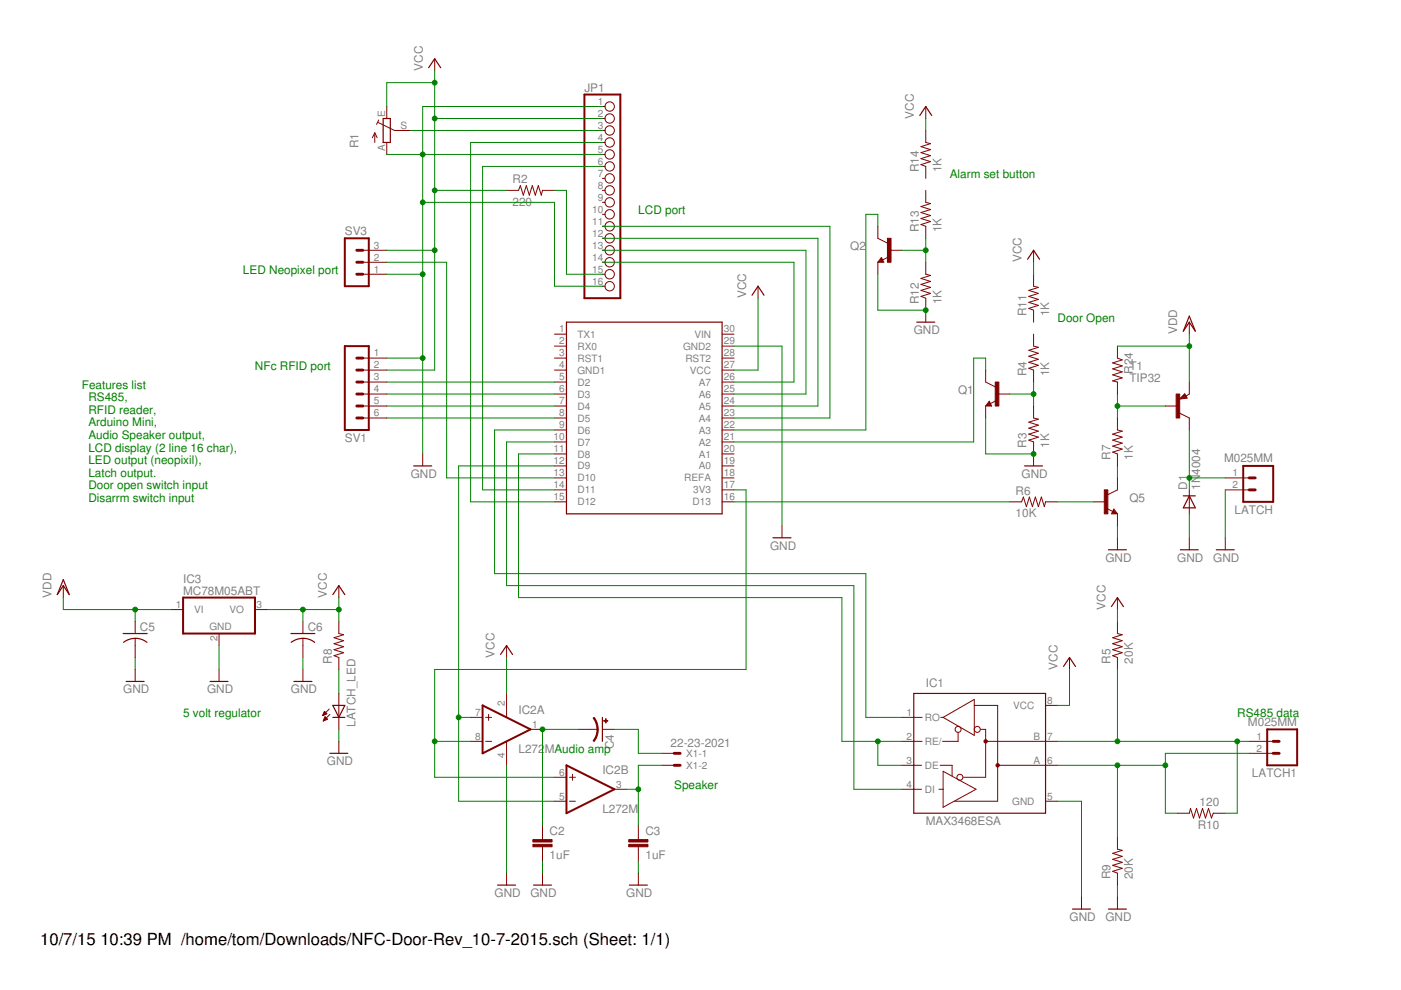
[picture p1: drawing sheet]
<svg xmlns="http://www.w3.org/2000/svg" width="297mm" height="210mm" viewBox="0 0 297 210" stroke-linecap="round" stroke-linejoin="round" font-family="sans-serif">
<g fill="none" stroke="#800000" stroke-width=".25">
<path d="M90.9 14.4l1.3-2 1.2 2M81.2 25.1h1.6v5.1h-1.6zM195 24.5l1.3-1.9 1.2 1.9M186.9 55.1l-.1 .3h.3l-.2-.6-.5 .7h.7M217.9 55l1.2-1.9 1.3 1.9M120.1 68.3h33v40.6h-33zM159.4 62.6l1.3-1.9 1.3 1.9M194.4 68.3h3.8M252.2 67l1.2 3.2-1.2-1.9-1.3 1.9zM87.7 98.8h3.8M209.7 85.6l-.1 .2h.4l-.3-.5-.5 .7h.8M217.2 98.8h3.8"/>
<path d="M251.1 84.2h-.3l.3-.3 .3 .4-1 .1 .7-.7 .4 .6M163.9 114h3.8M235 116.6h3.8M236.2 108.4l.1 .3h-.4l.3-.5 .5 .6h-.8M250.3 116.6h3.8M250.9 105.1h2.5M252.2 105.1l1.2 2.6h-2.5zM257.9 116.6h3.8M13.4 122.9l1.3 3.2-1.3-1.9-1.3 1.9zM26.1 134.3h5.1M26.2 136.2a4 4 0 0 1 5 0M61.7 134.3h5.1"/>
<path d="M61.7 136.2a4.1 4.1 0 0 1 5 0M70.6 126.1l1.2-1.9 1.3 1.9M106.1 138.8l1.3-1.9 1.3 1.9M235.6 128.6l1.3-1.9 1.3 1.9M26.8 144.5h3.8M44.5 144.5h3.8M62.3 144.5h3.8M69.9 159.7h3.8M70.6 149.6h2.5l-1.3 2.5zM70.6 152.1h2.5M127.7 152.1v5.1M193.7 147h28v25.4h-28z"/>
<path d="M225.5 141.3l1.3-1.9 1.2 1.9M105.5 187.7h3.8M113.1 187.7h3.8M133.4 187.7h3.8M227.4 192.7h3.8M235 192.7h3.8"/>
</g>
<g fill="none" stroke="#800000" stroke-width=".21">
<path d="M92.2 12.4v2.6M79.5 28.2v2M79.5 28.2l-.5 1M79.5 28.2l.5 1M80.1 25.9l3.6 1.8h3.4M80.3 25.4l-.5 1M82 22.6v2.5M82 30.2v2.5M127.7 22.6h.6M127.7 25.1h.6M127.7 27.7h.6M127.7 30.2h.6"/>
<path d="M127.7 32.7h.6M127.7 35.3h.6M127.7 37.8h.6M196.3 22.6v2.5M196.3 27.7v2.5l1 .3-2 .6 2 .6-2 .7 2 .6-2 .6 2 .7-2 .6 1 .4v2.5M76.9 58.1h5.1M76.9 55.6h5.1M76.9 53.1h5.1M107.4 40.4h2.5l.4-1.1 .7 2.1 .6-2.1 .6 2.1 .7-2.1 .6 2.1 .6-2.1 .7 2.1 .2-1h2.6M127.7 58.1h.6M127.7 55.6h.6M127.7 53.1h.6"/>
<path d="M127.7 40.4h.6M127.7 42.9h.6M127.7 45.4h.6M127.7 48h.6M127.7 50.5h.6M186.1 48v2.5l2.1 1M186.1 55.6v2.5M186.9 54.6l.5 1h-1.3zM188.4 54.5l-1.3 .6M188.7 53.1h2.5M196.3 55.6v2.5l1 .3-2 .6 2 .7-2 .6 2 .6-2 .7 2 .6-2 .6 1 .4v5.1M196.3 40.4v2.5l1 .3-2 .6 2 .6-2 .7 2 .6-2 .6 2 .7-2 .6 1 .4v2.5"/>
<path d="M219.1 53.1v2.5M219.1 58.1v2.6l1.1 .2-2.1 .7 2.1 .6-2.1 .6 2.1 .7-2.1 .6 2.1 .6-2.1 .7 1 .4v2.5M76.9 75.9h5.1M76.9 78.5h5.1M117.6 70.8h2.5M117.6 73.4h2.5M117.6 75.9h2.5M117.6 78.5h2.5M127.7 60.7h.6M153.1 70.8h2.5M153.1 73.4h2.5M153.1 75.9h2.5"/>
<path d="M153.1 78.5h2.5M160.7 60.7v2.5M209 78.5v2.5l2 1M219.1 70.8v2.6l1.1 .2-2.1 .7 2.1 .6-2.1 .6 2.1 .7-2.1 .6 2.1 .6-2.1 .7 1 .4v2.5M236.9 73.4v2.5l1 .4-2 .6 2 .7-2 .6 2 .6-2 .7 2 .6-2 .7 1 .2v2.5M252.2 68.3v2.5M76.9 81h5.1M76.9 83.5h5.1M76.9 86.1h5.1M76.9 88.6h5.1M89.6 96.2v2.6M117.6 81h2.5"/>
<path d="M117.6 83.5h2.5M117.6 86.1h2.5M117.6 88.6h2.5M117.6 91.2h2.5M117.6 93.7h2.5M117.6 96.2h2.5M117.6 98.8h2.5M153.1 81h2.5M153.1 83.5h2.5M153.1 86.1h2.5M153.1 88.6h2.5M153.1 91.2h2.5"/>
<path d="M153.1 93.7h2.5M153.1 96.2h2.5M153.1 98.8h2.5M209 86.1v2.5M209.7 85.1l.5 1h-1.2zM211.2 85l-1.2 .6M211.5 83.5h2.6M219.1 86.1v2.5l1.1 .3-2.1 .6 2.1 .6-2.1 .7 2.1 .6-2.1 .7 2.1 .6-2.1 .6 1 .4v5.1M236.9 88.6v2.6l1 .2-2 .7 2 .6-2 .6 2 .7-2 .6 2 .6-2 .7 1 .3v2.6M247.1 86.1h2.5M250.1 87.6l2.1 1v2.6M251.2 83.5l.5 .9-1.6 .2z"/>
<path d="M252.2 81v2.5l-.8 .5M117.6 101.3h2.5M117.6 103.9h2.5M117.6 106.4h2.5M153.1 101.3h2.5M153.1 103.9h2.5M153.1 106.4h2.5M165.8 111.5v2.5M214.1 106.4h2.5l.4-1 .6 2 .6-2 .7 2 .6-2 .7 2 .6-2 .6 2 .3-1h2.5M231.8 106.4h2.6M234.7 107.8l1.2 .6M236.2 107.9l.7 1h-1.3z"/>
<path d="M236.9 101.3v2.6l-2 1M236.9 108.9v2.6M236.9 114v2.6M252.2 103.9v5M252.2 114v2.6M259.8 101.3h5.1M259.8 103.9h5.1M259.8 114v2.6M13.4 124.2v2.5M28.7 131.8v2.5M28.7 135.3v4.1M36.3 129.2h2.5"/>
<path d="M46.4 134.3v2.6M54.1 129.2h2.5M64.2 131.8v2.5M64.2 135.3v4.1M71.8 131.8v2.5l1.1 .3-2.1 .6 2.1 .6-2.1 .7 2.1 .6-2.1 .7 2.1 .6-2.1 .6 1 .4v2.5M71.8 124.2v2.5M107.4 136.9v2.5M226.8 139.4v2.5M236.9 126.7v2.5M236.9 131.8v2.5l1 .3-2 .6 2 .6-2 .7 2 .6-2 .7 2 .6-2 .6 1 .4v2.5M28.7 141.9v2.6M46.4 141.9v2.6"/>
<path d="M64.2 141.9v2.6M68.4 151.7h.1M68.5 151.6h.3M68.5 151.4h.6M68.6 151.3h.7M68.6 152.8h.2M68.6 151.2h.5M68.6 152.6h.5M68.7 151.1h.3M68.7 152.5h.7M68.7 150.9h.2M68.7 152.4h.6"/>
<path d="M68.8 150.8l.5 .5-.9 .4zM68.8 152.3h.4M68.8 152.1h.3M68.9 152h.1M68.9 152l.5 .5-.9 .4zM69.8 150.3l-1.4 1.4M69.9 151.5l-1.4 1.4M71.8 147v7.6M71.8 157.2v2.5M99.8 157.2h2.5M99.8 152.1h2.5M103 157.2h1.2"/>
<path d="M103 152.1h1.2M103.6 151.5v1.2M107.4 147v5.1M107.4 157.2v5.1M112.5 154.6h2.5M122.6 154.6h4.1M127.7 154.6h2.6M140.4 159.7h2.5M191.2 157.2h4.3M191.2 152.1h4.3M199.5 152.1h.5M200 152.1l6.6-3.8v7.6z"/>
<path d="M203.1 155.3v1.9h-3.3M206.6 149.6h4.9v20.3h-9.1M208 154.6h1v10.2h-4.7M209 157.2h12.6M221.7 157.2h2.5M221.7 149.6h2.5M264.9 157.2h5M264.9 159.7h5M115 175v3M115 179.5v3.1M117.6 169.9h2.5M117.6 164.8h2.5"/>
<path d="M120.7 169.9h1.3M120.7 164.8h1.3M121.4 164.2v1.2M130.3 167.3h2.5M135.3 175v3M135.3 179.5v3.1M140.4 162.3h2.5M191.2 162.3h4.2M191.2 167.3h4.2M199.1 167.3h.9M199.3 162.3h2.6v2.2M200 163.5l6.9 3.8-6.9 3.9z"/>
<path d="M211.5 162.3h10.1M221.7 162.3h2.5M221.7 169.9h2.5M236.9 177.5v2.5l1 .3-2 .6 2 .7-2 .6 2 .6-2 .7 2 .6-2 .6 1 .4v2.6M249.6 172.4h2.6l.2-1 .6 2 .7-2 .6 2 .7-2 .6 2 .6-2 .7 2 .3-1h2.6M107.4 185.1v2.6M115 185.1v2.6M135.3 185.1v2.6M229.3 190.2v2.5M236.9 190.2v2.5"/>
<circle cx="129.3" cy="35.3" r=".99"/>
<circle cx="129.3" cy="32.7" r=".99"/>
<circle cx="129.3" cy="27.7" r=".99"/>
<circle cx="129.3" cy="37.8" r=".99"/>
<circle cx="129.3" cy="30.2" r=".99"/>
<circle cx="129.3" cy="22.6" r=".99"/>
<circle cx="129.3" cy="25.1" r=".99"/>
<circle cx="129.3" cy="40.4" r=".99"/>
<circle cx="129.3" cy="42.9" r=".99"/>
<circle cx="129.3" cy="48" r=".99"/>
<circle cx="129.3" cy="53.1" r=".99"/>
<circle cx="129.3" cy="58.1" r=".99"/>
<circle cx="129.3" cy="45.4" r=".99"/>
<circle cx="129.3" cy="50.5" r=".99"/>
<circle cx="129.3" cy="55.6" r=".99"/>
<circle cx="129.3" cy="60.7" r=".99"/>
<circle cx="203.1" cy="154.6" r=".64"/>
<circle cx="207.2" cy="154.6" r=".64"/>
<circle cx="203.5" cy="164.8" r=".64"/>
</g>
<g fill="#800000" stroke="#800000" stroke-width=".21">
<path d="M126.6 154.6h.2v.9l-.4 1-.4 .7-.2-.1 .6-1.4z" fill-rule="evenodd"/>
<path d="M125.8 152.3l.2-.2 .4 .7 .4 1.8h-.2l-.3-1.5z" fill-rule="evenodd"/>
<circle cx="211.5" cy="162.3" r=".36"/>
<circle cx="209" cy="157.2" r=".36"/>
</g>
<path d="M123.9 20h7.6v43.2h-7.6zM73.1 50.5h5.1v10.2h-5.1zM73.1 73.4h5.1v17.8h-5.1zM263.6 98.8h6.3v7.6h-6.3zM38.8 126.7h15.3v7.6h-15.3zM102.3 149.6l10.2 5-10.2 5.1zM268.7 154.6h6.3v7.7h-6.3zM120.1 162.3l10.2 5-10.2 5.1z" fill="none" stroke="#800000" stroke-width=".42"/>
<g fill="none" stroke="#800000" stroke-width=".61">
<path d="M75.6 53.1h1.3M75.6 55.6h1.3M75.6 58.1h1.3M75.6 78.5h1.3M75.6 75.9h1.3M75.6 81h1.3M75.6 86.1h1.3M75.6 83.5h1.3M75.6 88.6h1.3M264.9 103.9h1.2M264.9 101.3h1.2M142.9 159.7h1.3"/>
<path d="M269.9 159.7h1.3M269.9 157.2h1.3M142.9 162.3h1.3"/>
</g>
<g fill="#800000" stroke="#800000" stroke-width=".21">
<path d="M234.1 103.9h.8v5h-.8z"/>
<path d="M249.4 83.5h.7v5.1h-.7z"/>
<path d="M113 179h4.1v.5h-4.1z"/>
<path d="M113 178h4.1v.5h-4.1z"/>
<path d="M133.3 179h4.1v.5h-4.1z"/>
<path d="M133.3 178h4.1v.5h-4.1z"/>
<path d="M128.4 152.4h.1v.9h-.1z"/>
<path d="M128 152.8h.9v.1h-.9z"/>
<path d="M211 81h.8v5.1h-.8z"/>
<path d="M188.2 50.5h.7v5.1h-.7z"/>
</g>
<g fill="none" stroke="#008000" stroke-width=".21">
<path d="M92.2 15v63.5h-10.2M92.2 17.5h-10.2v5.1M82 32.7h45.7M87.1 27.7h40.6M92.2 25.1h35.5M127.7 22.6h-38.1v73.6M127.7 30.2h-27.9v76.2h17.8M127.7 35.3h-25.4v68.6h15.3M196.3 25.1v2.6M82 58.1h7.6M82 55.6h12.7v45.7h22.9M82 53.1h10.2"/>
<path d="M89.6 42.9h28v17.8h10.1M92.2 40.4h15.2M117.6 40.4h2.5v17.7h7.6M127.7 50.5h45.7v35.6h-17.8M127.7 53.1h43.2v30.4h-15.3M127.7 48h48.3v40.6h-20.4M127.7 55.6h40.6v25.4h-12.7M186.1 48v-2.6h-2.5v45.8h-28M186.1 58.1v7.7h10.2M191.2 53.1h5.1M196.3 50.5v5.1M219.1 55.6v2.5"/>
<path d="M82 75.9h7.6M155.6 73.4h10.2v38.1M160.7 63.2v15.3h-5.1M209 78.5v-2.6h-2.6v17.8h-50.8M236.9 73.4h15.3M252.2 70.8v10.2M82 86.1h35.6M82 88.6h35.6M82 83.5h35.6M82 81h35.6M117.6 93.7h-10.2v30.5h73.6v43.1h10.2M117.6 96.2h-7.7v30.5h68.6v30.5h12.7"/>
<path d="M117.6 98.8h-20.4v71.1h20.4M117.6 91.2h-12.7v30.4h78.7v30.5h7.6M209 88.6v7.6h10.1M214.1 83.5h5M219.1 81v5.1M236.9 83.5v5.1M236.9 98.8v2.5M236.9 86.1h10.2M252.2 91.2v12.7M155.6 106.4h58.5M155.6 103.9h2.6v38h-66v22.9h25.4M224.2 106.4h7.6"/>
<path d="M236.9 111.5v2.5M252.2 108.9v5.1M252.2 101.3h7.6M259.8 103.9v10.1M13.4 126.7v2.5h22.9M28.7 129.2v2.6M28.7 139.4v2.5M46.4 136.9v5M56.6 129.2h15.2M64.2 129.2v2.6M64.2 139.4v2.5M71.8 126.7v5.1"/>
<path d="M107.4 139.4v7.6M236.9 129.2v2.6M71.8 141.9v5.1M71.8 154.6v2.6M92.2 157.2h7.6M97.2 152.1h2.6M122.6 154.6h-7.6v20.4M130.3 154.6h5v5.1h5.1M186.1 157.2v5.1h5.1M224.2 157.2h40.7M226.8 141.9v7.7h-2.6M236.9 141.9v15.3"/>
<path d="M262.3 157.2v15.2h-2.5M264.9 159.7h-17.8v12.7h2.5M107.4 162.3v22.8M132.8 167.3h2.5M140.4 162.3h-5.1v12.7M224.2 169.9h5.1v20.3M224.2 162.3h22.9M236.9 162.3v15.2M115 182.6v2.5M135.3 182.6v2.5M236.9 187.7v2.5"/>
</g>
<g fill="#008000" stroke="#008000" stroke-width=".21">
<circle cx="89.6" cy="32.7" r=".51"/>
<circle cx="89.6" cy="42.9" r=".51"/>
<circle cx="89.6" cy="58.1" r=".51"/>
<circle cx="89.6" cy="75.9" r=".51"/>
<circle cx="219.1" cy="96.2" r=".51"/>
<circle cx="196.3" cy="65.8" r=".51"/>
<circle cx="236.9" cy="86.1" r=".51"/>
<circle cx="252.2" cy="101.3" r=".51"/>
<circle cx="236.9" cy="162.3" r=".51"/>
<circle cx="247.1" cy="162.3" r=".51"/>
<circle cx="236.9" cy="157.2" r=".51"/>
<circle cx="262.3" cy="157.2" r=".51"/>
<circle cx="92.2" cy="157.2" r=".51"/>
<circle cx="97.2" cy="152.1" r=".51"/>
<circle cx="64.2" cy="129.2" r=".51"/>
<circle cx="71.8" cy="129.2" r=".51"/>
<circle cx="92.2" cy="25.1" r=".51"/>
<circle cx="92.2" cy="17.5" r=".51"/>
<circle cx="92.2" cy="40.4" r=".51"/>
<circle cx="92.2" cy="53.1" r=".51"/>
<circle cx="115" cy="154.6" r=".51"/>
<circle cx="135.3" cy="167.3" r=".51"/>
<circle cx="186.1" cy="157.2" r=".51"/>
<circle cx="28.7" cy="129.2" r=".51"/>
<circle cx="252.2" cy="73.4" r=".51"/>
<circle cx="219.1" cy="83.5" r=".51"/>
<circle cx="196.3" cy="53.1" r=".51"/>
</g>
<g font-size="3.5">
<text x="8.5" y="200.4">10/7/15</text>
<text x="21.3" y="200.4">10:39 PM /home/tom/Downloads/NFC-Door-Rev_10-7-2015.sch (Sheet: 1/1)</text>
</g>
<g font-size="2.5" fill="#808080">
<text x="89.6" y="15" transform="rotate(-90 89.6 15)">VCC</text>
<text x="123.9" y="19.4">JP1</text>
<text x="193.7" y="25.1" transform="rotate(-90 193.7 25.1)">VCC</text>
<text x="76" y="31.5" transform="rotate(-90 76 31.5)">R1</text>
<text x="108.7" y="38.9">R2</text>
<text x="194.8" y="36.6" transform="rotate(-90 194.8 36.6)">R14</text>
<text x="199.6" y="36.6" transform="rotate(-90 199.6 36.6)">1K</text>
<text x="108.7" y="43.7">220</text>
<text x="73.1" y="49.8">SV3</text>
<text x="180.3" y="53.1">Q2</text>
<text x="194.8" y="49.3" transform="rotate(-90 194.8 49.3)">R13</text>
<text x="199.6" y="49.3" transform="rotate(-90 199.6 49.3)">1K</text>
<text x="216.6" y="55.6" transform="rotate(-90 216.6 55.6)">VCC</text>
<text x="158.2" y="63.2" transform="rotate(-90 158.2 63.2)">VCC</text>
<text x="194.8" y="64.5" transform="rotate(-90 194.8 64.5)">R12</text>
<text x="199.6" y="64.5" transform="rotate(-90 199.6 64.5)">1K</text>
<text x="193.7" y="70.8">GND</text>
<text x="217.6" y="67" transform="rotate(-90 217.6 67)">R11</text>
<text x="222.4" y="67" transform="rotate(-90 222.4 67)">1K</text>
<text x="249.6" y="70.8" transform="rotate(-90 249.6 70.8)">VDD</text>
<text x="203.1" y="83.5">Q1</text>
<text x="217.6" y="79.7" transform="rotate(-90 217.6 79.7)">R4</text>
<text x="222.4" y="79.7" transform="rotate(-90 222.4 79.7)">1K</text>
<text x="239.5" y="81">TIP32</text>
<text x="239.5" y="78.5">T1</text>
<text x="240.2" y="79.2" transform="rotate(-90 240.2 79.2)">R24</text>
<text x="73.1" y="93.7">SV1</text>
<text x="217.6" y="95" transform="rotate(-90 217.6 95)">R3</text>
<text x="222.4" y="95" transform="rotate(-90 222.4 95)">1K</text>
<text x="87.1" y="101.3">GND</text>
<text x="216.6" y="101.3">GND</text>
<text x="235.4" y="97.5" transform="rotate(-90 235.4 97.5)">R7</text>
<text x="240.2" y="97.5" transform="rotate(-90 240.2 97.5)">1K</text>
<text x="254.5" y="100.7" transform="rotate(-90 254.5 100.7)">4004</text>
<text x="259.5" y="98">M025MM</text>
<text x="215.3" y="104.9">R6</text>
<text x="239.5" y="106.4">Q5</text>
<text x="251.7" y="103.9" transform="rotate(-90 251.7 103.9)">D1</text>
<text x="254.5" y="103.9" transform="rotate(-90 254.5 103.9)">1N</text>
<text x="215.3" y="109.7">10K</text>
<text x="261.7" y="108.9">LATCH</text>
<text x="163.3" y="116.6">GND</text>
<text x="234.4" y="119.1">GND</text>
<text x="249.6" y="119.1">GND</text>
<text x="257.2" y="119.1">GND</text>
<text x="38.8" y="123.5">IC3</text>
<text x="10.9" y="126.7" transform="rotate(-90 10.9 126.7)">VDD</text>
<text x="38.8" y="126.1">MC78M05ABT</text>
<text x="69.3" y="126.7" transform="rotate(-90 69.3 126.7)">VCC</text>
<text x="234.4" y="129.3" transform="rotate(-90 234.4 129.3)">VCC</text>
<text x="29.7" y="133.7">C5</text>
<text x="65.2" y="133.7">C6</text>
<text x="70.3" y="140.7" transform="rotate(-90 70.3 140.7)">R8</text>
<text x="104.9" y="139.4" transform="rotate(-90 104.9 139.4)">VCC</text>
<text x="224.2" y="141.9" transform="rotate(-90 224.2 141.9)">VCC</text>
<text x="235.4" y="140.7" transform="rotate(-90 235.4 140.7)">R5</text>
<text x="240.2" y="140.7" transform="rotate(-90 240.2 140.7)">20K</text>
<text x="26.1" y="147">GND</text>
<text x="43.9" y="147">GND</text>
<text x="61.7" y="147">GND</text>
<text x="196.3" y="145.8">IC1</text>
<text x="75.4" y="154.1" transform="rotate(-90 75.4 154.1)">LATCH_LED</text>
<text x="109.9" y="151.5">IC2A</text>
<text x="264.6" y="153.9">M025MM</text>
<text x="109.9" y="159.7">L272</text>
<text x="115.5" y="159.7">MAudio amp</text>
<text x="130.1" y="158.9" transform="rotate(-90 130.1 158.9)">C4</text>
<text x="142.2" y="158.3">22-23-2021</text>
<text x="69.3" y="162.3">GND</text>
<text x="127.7" y="164.2">IC2B</text>
<text x="265.4" y="164.8">LATCH1</text>
<text x="127.7" y="172.4">L272M</text>
<text x="254.3" y="170.9">120</text>
<text x="116.5" y="177.1">C2</text>
<text x="136.9" y="177.1">C3</text>
<text x="196.3" y="175">MAX3468ESA</text>
<text x="253.9" y="175.7">R10</text>
<text x="116.5" y="182.2">1uF</text>
<text x="136.9" y="182.2">1uF</text>
<text x="104.9" y="190.2">GND</text>
<text x="112.5" y="190.2">GND</text>
<text x="132.8" y="190.2">GND</text>
<text x="235.4" y="186.4" transform="rotate(-90 235.4 186.4)">R9</text>
<text x="240.2" y="186.4" transform="rotate(-90 240.2 186.4)">20K</text>
<text x="226.8" y="195.3">GND</text>
<text x="234.4" y="195.3">GND</text>
</g>
<g font-size="2.5" fill="#008000">
<text x="201.4" y="37.8">Alarm set button</text>
<text x="135.3" y="45.4">LCD port</text>
<text x="51.5" y="58.1">LED Neopixel port</text>
<text x="224.2" y="68.3">Door Open</text>
<text x="17.4" y="82.4">Features list</text>
<text x="54.1" y="78.5">NFc RFID port</text>
<text x="18.7" y="85.1">RS485,</text>
<text x="18.7" y="87.7">RFID reader,</text>
<text x="18.7" y="90.4">Arduino Mini,</text>
<text x="18.7" y="93.1">Audio Speaker output,</text>
<text x="18.7" y="95.7">LCD display (2 line 16 char),</text>
<text x="18.7" y="98.4">LED output (neopixil),</text>
<text x="18.7" y="101.1">Latch output.</text>
<text x="18.7" y="103.7">Door open switch input</text>
<text x="18.7" y="106.4">Disarrm switch input</text>
<text x="38.8" y="152.1">5 volt regulator</text>
<text x="262.3" y="152.1">RS485 data</text>
<text x="142.9" y="167.3">Speaker</text>
</g>
<g font-size="2.1" fill="#808080">
<text x="126.7" y="22.2">1</text>
<text x="81.6" y="24.8" transform="rotate(-90 81.6 24.8)">E</text>
<text x="84.9" y="27.3">S</text>
<text x="126.7" y="24.8">2</text>
<text x="126.7" y="27.3">3</text>
<text x="126.7" y="29.9">4</text>
<text x="81.6" y="32" transform="rotate(-90 81.6 32)">A</text>
<text x="126.7" y="32.4">5</text>
<text x="126.7" y="34.9">6</text>
<text x="126.7" y="37.5">7</text>
<text x="126.7" y="40">8</text>
<text x="125.5" y="45.1">10</text>
<text x="125.5" y="47.6">11</text>
<text x="126.7" y="42.6">9</text>
<text x="79.3" y="52.7">3</text>
<text x="125.5" y="50.2">12</text>
<text x="125.5" y="52.7">13</text>
<text x="79.3" y="57.8">1</text>
<text x="79.3" y="55.3">2</text>
<text x="125.5" y="55.3">14</text>
<text x="125.5" y="57.8">15</text>
<text x="125.5" y="60.3">16</text>
<text x="118.6" y="70.5">1</text>
<text x="122.4" y="71.6">TX1</text>
<text x="147.2" y="71.6">VIN</text>
<text x="153.5" y="70.5">30</text>
<text x="79.3" y="75.6">1</text>
<text x="118.6" y="73">2</text>
<text x="118.6" y="75.6">3</text>
<text x="122.4" y="74.1">RX0</text>
<text x="122.4" y="76.7">RST1</text>
<text x="144.8" y="74.1">GND2</text>
<text x="145.3" y="76.7">RST2</text>
<text x="153.5" y="75.6">28</text>
<text x="153.5" y="73">29</text>
<text x="79.3" y="78.1">2</text>
<text x="79.3" y="80.6">3</text>
<text x="79.3" y="83.2">4</text>
<text x="118.6" y="78.1">4</text>
<text x="118.6" y="80.6">5</text>
<text x="118.6" y="83.2">6</text>
<text x="122.4" y="79.2">GND1</text>
<text x="122.4" y="81.8">D2</text>
<text x="146.3" y="79.2">VCC</text>
<text x="148.1" y="81.8">A7</text>
<text x="153.5" y="83.2">25</text>
<text x="153.5" y="80.6">26</text>
<text x="153.5" y="78.1">27</text>
<text x="79.3" y="85.7">5</text>
<text x="79.3" y="88.3">6</text>
<text x="118.6" y="85.7">7</text>
<text x="118.6" y="88.3">8</text>
<text x="122.4" y="84.3">D3</text>
<text x="122.4" y="86.8">D4</text>
<text x="122.4" y="89.4">D5</text>
<text x="148.1" y="89.4">A4</text>
<text x="148.1" y="86.8">A5</text>
<text x="148.1" y="84.3">A6</text>
<text x="153.5" y="88.3">23</text>
<text x="153.5" y="85.7">24</text>
<text x="117.4" y="93.3">10</text>
<text x="117.4" y="95.9">11</text>
<text x="118.6" y="90.8">9</text>
<text x="122.4" y="91.9">D6</text>
<text x="122.4" y="94.5">D7</text>
<text x="148.1" y="94.5">A2</text>
<text x="148.1" y="91.9">A3</text>
<text x="153.5" y="95.9">20</text>
<text x="153.5" y="93.3">21</text>
<text x="153.5" y="90.8">22</text>
<text x="117.4" y="98.4">12</text>
<text x="117.4" y="101">13</text>
<text x="122.4" y="97">D8</text>
<text x="122.4" y="99.5">D9</text>
<text x="148.1" y="99.5">A0</text>
<text x="148.1" y="97">A1</text>
<text x="153.5" y="101">18</text>
<text x="153.5" y="98.4">19</text>
<text x="261.3" y="101">1</text>
<text x="117.4" y="103.5">14</text>
<text x="117.4" y="106">15</text>
<text x="122.4" y="102.1">D10</text>
<text x="122.4" y="104.6">D11</text>
<text x="122.4" y="107.2">D12</text>
<text x="145.1" y="102.1">REFA</text>
<text x="146.9" y="107.2">D13</text>
<text x="147" y="104.6">3V3</text>
<text x="153.5" y="106">16</text>
<text x="153.5" y="103.5">17</text>
<text x="261.3" y="103.5">2</text>
<text x="37.3" y="128.9">1</text>
<text x="41.2" y="130">VI</text>
<text x="48.6" y="130">VO</text>
<text x="54.4" y="128.9">3</text>
<text x="44.4" y="133.6">GND</text>
<text x="46.1" y="135.9" transform="rotate(-90 46.1 135.9)">2</text>
<text x="107" y="149.8" transform="rotate(-90 107 149.8)">2</text>
<text x="222" y="149.2">8</text>
<text x="100.8" y="151.8">7</text>
<text x="112.8" y="154.3">1</text>
<text x="192.2" y="151.8">1</text>
<text x="196.1" y="152.9">RO</text>
<text x="214.8" y="150.3">VCC</text>
<text x="100.8" y="156.8">8</text>
<text x="107" y="160.7" transform="rotate(-90 107 160.7)">4</text>
<text x="145.5" y="160.5">X1-1</text>
<text x="192.2" y="156.8">2</text>
<text x="192.2" y="161.9">3</text>
<text x="196.1" y="157.9">RE/</text>
<text x="219.1" y="161.9">A</text>
<text x="219.1" y="156.8">B</text>
<text x="222" y="156.8">7</text>
<text x="222" y="161.9">6</text>
<text x="266.4" y="156.8">1</text>
<text x="266.4" y="159.4">2</text>
<text x="118.6" y="164.4">6</text>
<text x="130.6" y="167">3</text>
<text x="145.5" y="163">X1-2</text>
<text x="192.2" y="167">4</text>
<text x="196.1" y="163">DE</text>
<text x="118.6" y="169.5">5</text>
<text x="196.1" y="168.1">DI</text>
<text x="214.6" y="170.6">GND</text>
<text x="222" y="169.5">5</text>
</g>
</svg>
